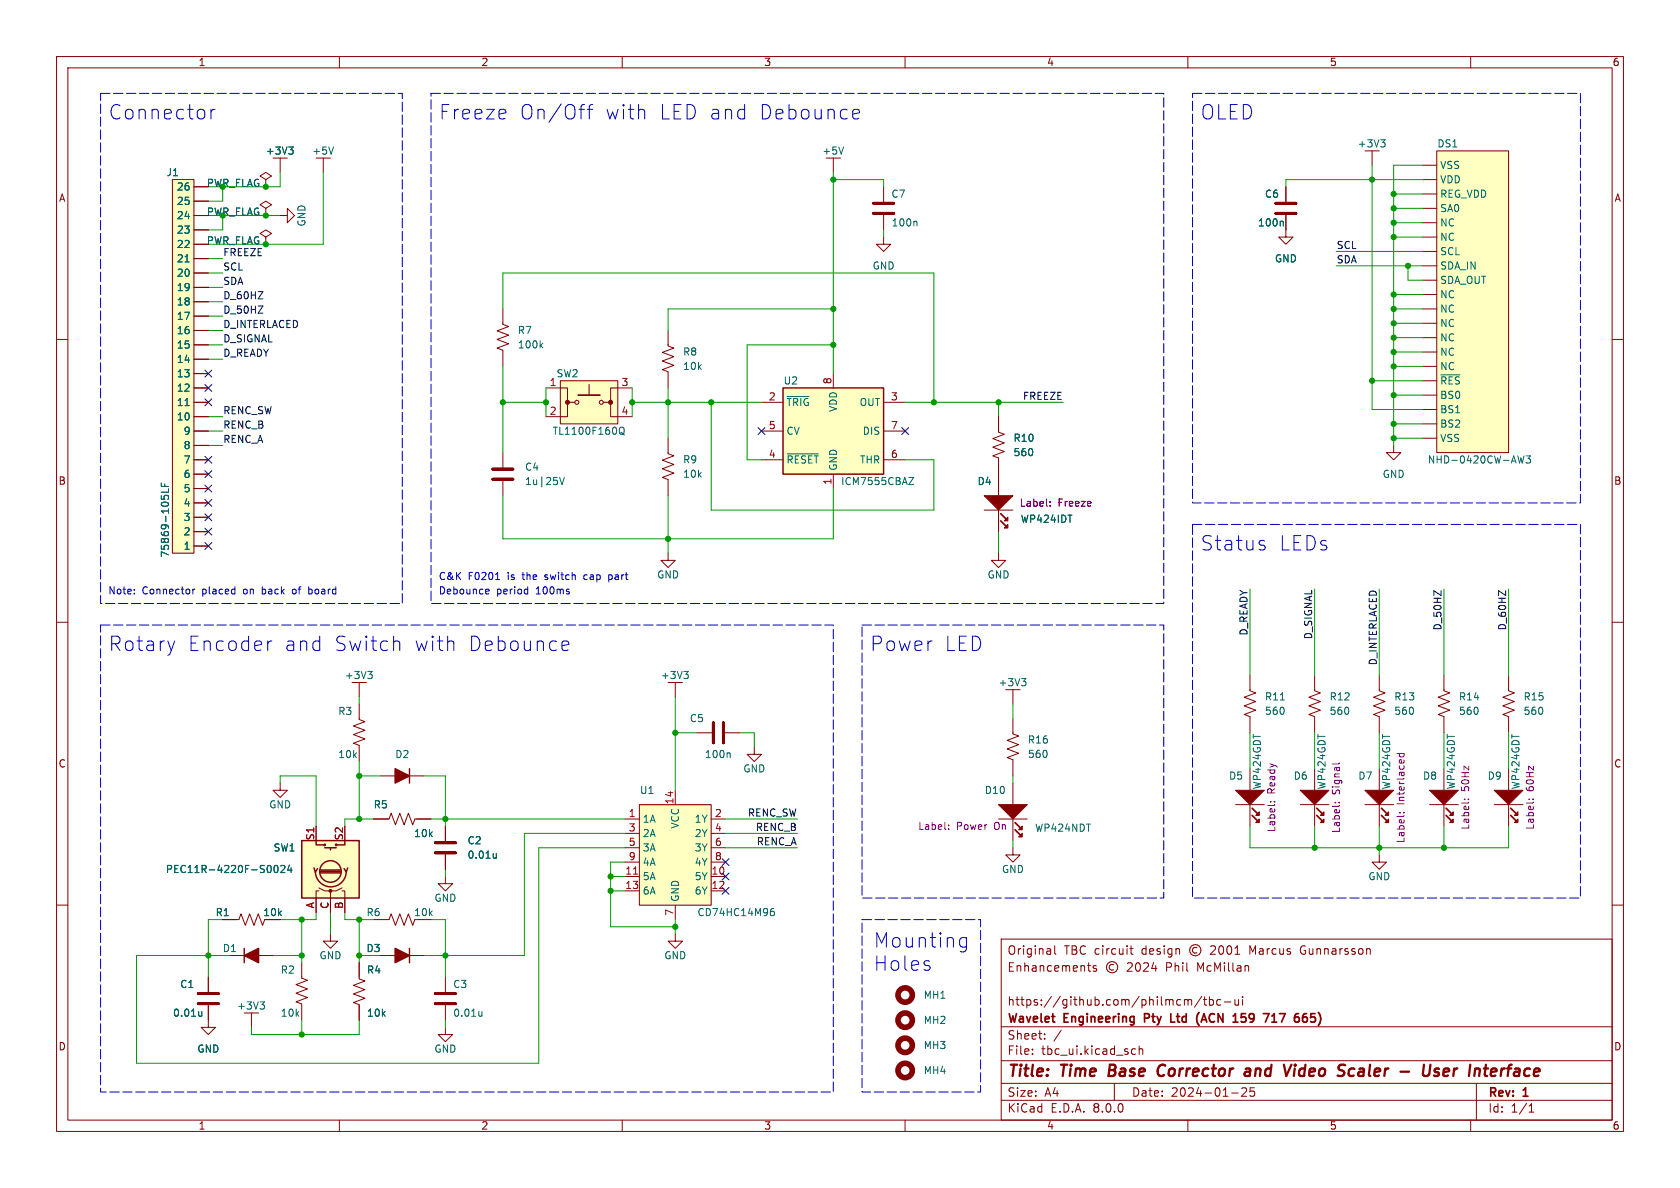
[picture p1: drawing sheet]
<svg xmlns="http://www.w3.org/2000/svg" width="297mm" height="210mm" viewBox="0 0 297 210" stroke-linecap="round" stroke-linejoin="round" font-family="sans-serif">
<g fill="none" stroke="#840000" stroke-width=".18">
<path d="M10 10h277v190h-277zM12 12h273v186h-273zM60 10v2M110 10v2M160 10v2M210 10v2M260 10v2M10 60h2M285 60h2M10 110h2M285 110h2M179.1 127v2.7l1 .4-2 .8 2 .7-2 .8 2 .8-2 .7 1 .4v.3"/>
<path d="M179.1 121.9v2.6M179.1 134.6v2.6M179.1 138.4v3.8M221 135.9v3.8M10 160h2M176.5 144.8h5.1M179.1 149.9v1.2h1.2l-1.2 1.3-1.3-1.3h1.3M179.1 144.8v3.8M218.4 142.2h5.1M221 142.2v3.9M285 160h2M177 166h108v32h-108z"/>
<path d="M186.5 167.2v1.3l.2 .2M192.2 170.7h.6M192.5 171.6l.3 .1M193.8 170.8l-.3-.1-.3 .2 .1 .2 .5 .2v.3h-.6M196.9 170.6a.52 .52 0 0 0-.8 .4 .52 .52 0 0 0 .8 .4M199.3 170.3l.6-.1 .2 .1 .1 .3-1 1.1h1M199.7 167.7h.6M200 167.2v1.3l.3 .2M201 170.3l.1-.1a.81 .81 0 0 1 .6 .6 .81 .81 0 0 1-.3 .8l-.2 .1a.81 .81 0 0 1-.5-.6 .81 .81 0 0 1 .3-.8zM202.2 170.3l.5-.1 .3 .1v.3l-.9 1.1h.9M204 170.1l-.4 1.1h.9M204.3 170.7v1"/>
<path d="M209.4 176.7v1M209.4 176.8l.4-.1 .2 .2M210 176.9l.2-.2 .4 .1 .1 .9M210 176.9v.8M211.6 167.6a.52 .52 0 0 0-.8 .4 .52 .52 0 0 0 .8 .4M212.5 176.1l-1.3 2M212.7 176.7h.6M213 176.2v1.3l.3 .2M213.8 176.8l.4-.1 .3 .3v.4l-.1 .2h-.6M213.8 176.2v1.5M214 167.3l.6-.1 .2 .1 .1 .3-.9 1.1h.9M215.6 167.3l.2-.1a.81 .81 0 0 1 .6 .6 .81 .81 0 0 1-.3 .8l-.1 .1a.81 .81 0 0 1-.4-1.4z"/>
<path d="M215.8 176.8l-.4-.1-.3 .3v.4l.1 .2h.6M216.5 177.1h1.1M217 167.3l.2-.1a.81 .81 0 0 1 .6 .6 .81 .81 0 0 1-.3 .8l-.1 .1a.81 .81 0 0 1-.4-1.4zM218.3 176.7l.1 .9 .3 .1 .3-.1M218.3 168.7h.9M218.3 167.6l.4-.4v1.5M219 176.7v1M219.7 176.2v.1M219.7 176.7v1M230 167.4l-.1 .4 .1 .7M60 198v2M110 198v2"/>
<path d="M160 198v2M177 194.5h108M177 191.5h108M177 187.5h108M177 181.5h108M182.5 186.3v.1M182.5 185.5v.1M184.7 183.6v.1M184.7 182.8v.1M187.6 182.1l-1.3 2M197 191.5v3M200.1 186.3l.2 .1 .4-.1"/>
<path d="M200.7 185.5l-.4-.1-.2 .1M201.4 185.5l.2-.1 .4 .1v.9M201.4 184.9v1.5M210 198v2M217.7 193.2h1.2M219.5 192.4l.6-.1 .2 .1 .1 .3-.9 1.1h.9M221.7 192.3h-.7v.7l.2-.1h.5l.1 .3-.1 .5-.2 .1-.5-.1M260 198v2M261 191.5v6.5M270.3 196.6h.9M270.3 195.5l.4-.4v1.5"/>
<circle cx="196.6" cy="171" r="1"/>
<circle cx="211.3" cy="168" r="1"/>
</g>
<g fill="none" stroke="#840000" stroke-width=".4">
<path d="M196.2 188.2l-.2 2h.7M205.6 188.2a1.13 1.13 0 0 0-.9 .7 1.13 1.13 0 0 0 .2 1.2l.3 .1 .5-.1M220.1 190.1l.2 .1 .6-.1M220.2 189l.2-.1 .6 .1-.1 1.2M221 189.4l-.9 .1M228.9 188.9l-.2 1.3M229 188.2v.2M229 188.2l-.1 .1 .1 .1M229 188.2l.1 .1-.1 .1M229.8 189.1l-.2 .7 .4 .4M238.9 188.9l.6 .1M239.3 190.1l-.6 .1"/>
<path d="M251.7 188.2l-.1 1.8M252.9 188.2l-.2 1.6M253.7 189l.2-.1 .5 .1M254.3 189.6l.1 .3M255.2 189.5l1-.1-.1-.4-.2-.1-.5 .1-.3 .9 .3 .3 .6-.1M265.5 188.9l-.2 1.3"/>
</g>
<g fill="none" stroke="#840000" stroke-width=".3">
<path d="M179.5 145.4l1 1M179.5 146.7l1 1M221.4 142.9l1 1M221.4 144.1l1 1.1M202.3 180h.6M202.9 179.2h-.6v1.5M207 179.2v1.5h.7M212 179h-.1M212.8 179.2l-.5 1.5M220.2 179.2h-.7l-.1 .7 .6-.1M224.8 179.6l.5-.4v1.5M230.6 179.8h.4l.1 .2v.5l-.5 .2"/>
<path d="M231 179.2l-.4 .1M232.5 179.2h-.7l-.1 .7 .2-.1M212.5 180.3h.7M219.4 180.5l.6 .2M224.8 180.7h.9M231.7 180.5l.2 .2"/>
</g>
<circle cx="160" cy="184.8" r="1.27" fill="none" stroke="#840000" stroke-width=".99"/>
<g fill="#840000" stroke="#840000" stroke-width=".18">
<path d="M218.4 139.7h5.1l-2.5 2.5z"/>
<path d="M222.6 143.5v.6h-.6z"/>
<path d="M222.6 144.8v.6h-.6z"/>
<path d="M176.5 142.2h5.1l-2.5 2.6z"/>
<path d="M180.7 146.1v.6h-.6z"/>
<path d="M180.7 147.3v.7h-.6z"/>
</g>
<path d="M167.7 146.5v.1M167.7 145.8v.2M224.6 141.7h.1M225.2 141.7h.2" fill="none" stroke="#840084" stroke-width=".18"/>
<path d="M180.6 120h.8l-.5 .4M181.1 120.4l.3 .3v.3l-.3 .2" fill="none" stroke="#006464" stroke-width=".18"/>
<path d="M113 142.2h12.7v17.8h-12.7z" fill="#ffffc2"/>
<g fill="none" stroke="#840000" stroke-width=".18">
<path d="M227.3 37.8v4.1h1.3l-1.3 1.3-1.2-1.3h1.2M227.3 33v2.8M242.6 26.7v2.5M119.4 139.7v2.5M110.5 144.8h2.5M110.5 154.9h2.5M110.5 157.5h2.5M110.5 147.3h2.5M110.5 149.9h2.5M110.5 152.4h2.5M113 142.2h12.7v17.8h-12.7zM125.7 144.8h2.6"/>
<path d="M125.7 154.9h2.6M125.7 157.5h2.6M125.7 147.3h2.6M125.7 149.9h2.6M125.7 152.4h2.6M119.4 160v2.6"/>
</g>
<path d="M112 154.5h.7" fill="none" stroke="#a90000" stroke-width=".18"/>
<path d="M226.7 39.1l.2 .2v.6M244.1 24.7h.8l-.5 .5M244.6 25.2l.3 .2v.3l-.3 .3M136.2 161.3l.2-.2h.4l.1 .2v.3l-.2 .3-.4-.1-.1-.2M136.8 160.6l-.4 .1-.2 .4" fill="none" stroke="#006464" stroke-width=".18"/>
<path d="M225.6 37.7h3.5zM225.6 35.9h3.5z" fill="none" stroke="#840000" stroke-width=".51"/>
<path d="M254 26.7h12.7v53.3h-12.7z" fill="#ffffc2"/>
<g fill="none" stroke="#840000" stroke-width=".18">
<path d="M251.5 29.2h2.5M251.5 31.8h2.5M251.5 34.3h2.5M251.5 36.8h2.5M251.5 39.4h2.5M254 26.7h12.7v53.3h-12.7zM251.5 52.1h2.5M251.5 54.6h2.5M251.5 57.2h2.5M251.5 59.7h2.5M251.5 41.9h2.5M251.5 44.5h2.5"/>
<path d="M251.5 47h2.5M251.5 49.5h2.5M176.5 73.7v2.7l1 .4-2 .7 2 .8-2 .8 2 .7-2 .8 1 .4v.2M246.4 78.7v1.3h1.2l-1.2 1.3-1.3-1.3h1.3M251.5 62.2h2.5M251.5 64.8h2.5M251.5 67.3h2.5M251.5 69.9h2.5M251.5 72.4h2.5M251.5 74.9h2.5M251.5 77.5h2.5M174 90.2h5.1"/>
<path d="M176.5 81.3v6.3M176.5 90.2v3.8M232.4 119.4v2.7l1 .4-2 .8 2 .7-2 .8 2 .7-2 .8 1 .4v.2M133.3 132.1v1.3h1.3l-1.3 1.2-1.2-1.2h1.2M232.4 127v2.5M78.7 154.9v1.3h1.3l-1.3 1.3-1.2-1.3h1.2M78.7 146.1v2.7M78.7 150.9v2.8M58.4 165.1v1.3h1.3l-1.3 1.2-1.3-1.2h1.3M63.5 172.8v.2l1 .4-2 .8 2 .7-2 .8 2 .8-2 .7 1 .4v2.7M63.5 170.2v2.5M67.3 168.9h7.6"/>
<path d="M78.7 172.7v2.8M78.7 177.5v2.8M78.7 181.6v1.3h1.3l-1.3 1.3-1.2-1.3h1.2"/>
</g>
<path d="M254.7 66.3h3.4M268.3 80.6l.3 1.3 .3-.9 .2 .9 .3-1.3M269.8 80.6h.8l-.5 .5 .4 .1v.5l-.2 .2-.5-.2M87.7 150.9v.8M87.7 151.6l-.3 .1M85.2 178.8v.8M85.2 179.5l-.4 .1" fill="none" stroke="#006464" stroke-width=".18"/>
<g fill="none" stroke="#840000" stroke-width=".99">
<circle cx="160" cy="175.9" r="1.27"/>
<circle cx="160" cy="189.2" r="1.27"/>
<circle cx="160" cy="180.3" r="1.27"/>
</g>
<path d="M77 150.7h3.5zM77 149h3.5zM77 177.4h3.5zM77 175.6h3.5z" fill="none" stroke="#840000" stroke-width=".51"/>
<path d="M72.4 167.6v2.6" fill="none" stroke="#840000" stroke-width=".25"/>
<path d="M69.8 167.6l2.6 1.3-2.6 1.3z" fill="#840000" stroke="#840000" stroke-width=".25"/>
<path d="M176.9 90.8l1 1M176.9 92.1l1 1" fill="none" stroke="#840000" stroke-width=".3"/>
<g fill="#840000" stroke="#840000" stroke-width=".18">
<path d="M174 87.6h5.1l-2.6 2.6z"/>
<path d="M178.2 91.4v.7h-.7z"/>
<path d="M178.2 92.7v.6h-.7z"/>
</g>
<path d="M185.7 89.4v.1M185.7 88.7v.1" fill="none" stroke="#840084" stroke-width=".18"/>
<path d="M99.1 67.3h10.1v7.6h-10.1z" fill="#ffffc2"/>
<g fill="none" stroke="#840000" stroke-width=".18">
<path d="M147.3 27.9v2.6M88.9 54.6v2.7l1 .4-2 .8 2 .7-2 .8 2 .8-2 .7 1 .4v.3M118.1 58.4v2.8l1 .3-2 .8 2 .8-2 .7 2 .8-2 .7 1 .4v.3M88.9 62.2v2.6M96.5 68.6h3.8v5.1h-3.8M99.1 67.3h10.1v7.6h-10.1zM100.3 71.1h1.3M104.1 67.9v2M106.7 71.1h1.2M111.8 68.6h-3.9v5.1h3.9M118.1 66v2.6M88.9 80v2.8"/>
<path d="M88.9 84.8v2.8"/>
<circle cx="102" cy="71.1" r=".36"/>
<circle cx="106.3" cy="71.1" r=".36"/>
</g>
<g fill="#840000" stroke="#840000" stroke-width=".18">
<circle cx="100.3" cy="71.1" r=".36"/>
<circle cx="107.9" cy="71.1" r=".36"/>
</g>
<path d="M102.2 69.9h3.8" fill="none" stroke="#840000" stroke-width=".3"/>
<path d="M149.1 26l-.4 1.2M95.6 61l.4 .5M96 60.7l-.5 .4M109.6 76.6l.2 .2 .4-.1M109.6 75.7l.2-.2a.43 .43 0 0 1 .5 .4v.5l-.1 .3M109.7 76.5l.5 .2M110.2 76.7l.2 .2M98.9 84.4l.5 1.3 .4-1.3" fill="none" stroke="#006464" stroke-width=".18"/>
<path d="M87.1 84.7h3.6zM87.1 82.9h3.6z" fill="none" stroke="#840000" stroke-width=".51"/>
<path d="M138.4 68.6h17.8v15.2h-17.8z" fill="#ffffc2"/>
<path d="M138.4 68.6h17.8v15.2h-17.8z" fill="none" stroke="#840000" stroke-width=".25"/>
<g fill="none" stroke="#840000" stroke-width=".18">
<path d="M49.5 27.9v2.6M156.2 33v2.8M156.2 37.8v2.8M156.2 41.9v1.3h1.3l-1.3 1.3-1.3-1.3h1.3M118.1 77.5v2.7l1 .4-2 .7 2 .8-2 .8 2 .7-2 .8 1 .4v.2M134.6 71.1h3.8M134.6 76.2h3.8M147.3 66v2.6M156.2 71.1h3.8M156.2 76.2h3.8M118.1 97.8v1.3h-1.3l1.3 1.2 1.3-1.2h-1.3M118.1 85.1v2.5"/>
<path d="M134.6 81.3h3.8M147.3 83.8v2.6M156.2 81.3h3.8M176.5 97.8v1.3h-1.2l1.2 1.2 1.3-1.2h-1.3M221 119.4v2.7l1 .4-2 .8 2 .7-2 .8 2 .7-2 .8 1 .4v.2M243.8 119.4v2.7l1.1 .4-2.1 .8 2.1 .7-2.1 .8 2.1 .7-2.1 .8 1 .4v.2M255.3 119.4v2.7l1 .4-2 .8 2 .7-2 .8 2 .7-2 .8 1 .4v.2M266.7 119.4v2.7l1 .4-2 .8 2 .7-2 .8 2 .7-2 .8 1 .4v.2M49.5 138.4v1.3h1.3l-1.3 1.3-1.2-1.3h1.2M123.2 129.5h2.8M128 129.5h2.8M221 127v2.5"/>
<path d="M232.4 135.9v3.8M243.8 127v2.5M243.8 135.9v3.8M255.3 127v2.5M255.3 135.9v3.8M266.7 127v2.5M266.7 135.9v3.8M229.9 142.2h5M232.4 142.2v3.9M241.3 142.2h5.1M243.8 151.1v1.3h1.3l-1.3 1.3-1.2-1.3h1.2M243.8 142.2v3.9"/>
<path d="M252.7 142.2h5.1M255.3 142.2v3.9M264.2 142.2h5M266.7 142.2v3.9M66 162.6h2.8l.4-1.1 .7 2.1 .8-2.1 .7 2.1 .8-2.1 .8 2.1 .3-1M119.4 165.1v1.3h1.2l-1.2 1.2-1.3-1.2h1.3"/>
</g>
<path d="M51 26h.8l-.4 .5M51.6 26.5l.2 .2v.3l-.2 .2M161.9 39.1l.2 .2v.6M139.2 70.1h3.8M139.2 80.2h5.5M160.7 84.4h.8l-.8 1.3h.8M128.9 133.1l.2 .2v.6M226.4 123.7h.7" fill="none" stroke="#006464" stroke-width=".18"/>
<path d="M154.4 37.7h3.6zM154.4 35.9h3.6zM126.1 127.8v3.5zM127.9 127.8v3.5z" fill="none" stroke="#840000" stroke-width=".51"/>
<path d="M232.8 142.9l1 1M232.8 144.1l1 1.1M244.2 142.9l1 1M244.2 144.1l1 1.1M255.7 142.9l1 1M255.7 144.1l1 1.1M267.1 142.9l1 1M267.1 144.1l1 1.1" fill="none" stroke="#840000" stroke-width=".3"/>
<g fill="#840000" stroke="#840000" stroke-width=".18">
<path d="M252.7 139.7h5.1l-2.5 2.5z"/>
<path d="M256.9 143.5v.6h-.6z"/>
<path d="M256.9 144.8v.6h-.6z"/>
<path d="M241.3 139.7h5.1l-2.6 2.5z"/>
<path d="M245.5 143.5v.6h-.6z"/>
<path d="M245.5 144.8v.6h-.6z"/>
<path d="M264.2 139.7h5l-2.5 2.5z"/>
<path d="M268.4 143.5v.6h-.7z"/>
<path d="M268.4 144.8v.6h-.7z"/>
<path d="M229.9 139.7h5l-2.5 2.5z"/>
<path d="M234.1 143.5v.6h-.7z"/>
<path d="M234.1 144.8v.6h-.7z"/>
</g>
<path d="M236.8 134.9l-.2 .1h-1.1M247 133.2h1.2M247.4 133.2v.4l.2 .2 .6-.1v-.5M236 141.9h.1M236.7 141.9h.1M247.4 143.7h.2M248.1 143.7h.1M258.9 141.3h.1M259.5 141.3h.2M270.3 141.3h.1M271 141.3h.1" fill="none" stroke="#840084" stroke-width=".18"/>
<path d="M53.3 148.6h10.2v10.2h-10.2z" fill="#ffffc2"/>
<g fill="none" stroke="#840000" stroke-width=".25">
<path d="M72.4 135.9v2.5M53.3 148.6h10.2v10.2h-10.2zM55.5 153.4l.3 .8 .3-.7M55.8 154.1a2.73 2.73 0 0 0 2.7 2.7 2.73 2.73 0 0 0 2.7-2.7M55.9 148.6v.8h1.5M56.6 154.3h3.6M56.6 154.1h3.6M56.6 153.8h3.6M57.4 149.9h2M58.4 149.9v.3M61 148.6v.8h-1.6M61.5 153.4l-.3 .8-.4-.7"/>
<circle cx="57.4" cy="149.4" r=".13"/>
<circle cx="58.4" cy="154.1" r="1.9"/>
<circle cx="59.4" cy="149.4" r=".13"/>
</g>
<circle cx="58.4" cy="157.5" r=".25" fill="#840000" stroke="#840000" stroke-width=".18"/>
<g fill="none" stroke="#840000" stroke-width=".18">
<path d="M47 36.8l1-.6-1-.6-1 .6 1 .6v1.3M47 38.1h.1M47 41.9l1-.6-1-.7-1 .7 1 .6v1.3M47 43.2h.1M63.5 124.5v2.7l1 .4-2 .7 2 .8-2 .8 2 .7-2 .8 1 .4v.2M63.5 120.7v2.5M63.5 132.1v2.5M67.3 137.2h7.6M119.4 120.7v2.5M55.9 146.1v2.5M56.4 157.5h-.5v3.8M56.4 157l1 .5h1v.5"/>
<path d="M60.5 157.5h.5v3.8M60.5 157l-1.1 .5h-1v3.8M36.8 172.7v2.8M36.8 177.5v2.8M39.4 162.6h2.5M42 162.6h.2l.4-1.1 .8 2.1 .7-2.1 .8 2.1 .8-2.1 .7 2.1 .4-1"/>
</g>
<path d="M65 118.7h.8l-.4 .5M65.6 119.2l.2 .2v.3l-.2 .3M120.9 118.7h.8l-.4 .5M121.4 119.2l.3 .2v.3l-.3 .3M48.6 153.1l.1-.1a.68 .68 0 0 1 .5 .6 .68 .68 0 0 1-.5 .6l-.1-.1-.2-.3zM49.6 153.1l.5-.1 .3 .3-.8 .9h.8M51.2 152.9l-.3 .9h.7M51.5 153.4v.8M35.7 178.8v.8M35.7 179.5l-.4 .1" fill="none" stroke="#006464" stroke-width=".18"/>
<path d="M69.8 135.9l2.6 1.3-2.6 1.2z" fill="#840000" stroke="#840000" stroke-width=".25"/>
<path d="M35.1 177.4h3.5zM35.1 175.6h3.5z" fill="none" stroke="#840000" stroke-width=".51"/>
<path d="M30.5 31.8h3.8v66h-3.8z" fill="#ffffc2"/>
<g fill="none" stroke="#840000" stroke-width=".18">
<path d="M30.5 31.8h3.8v66h-3.8zM34.3 38.1h2.5M34.3 35.6h2.5M34.3 33h2.5M47 31.8l1-.7-1-.6-1 .6 1 .7v1.2M47 33h.1M47 38.1h.1M49.5 38.1h1.3v1.3l1.3-1.3-1.3-1.3v1.3M57.1 27.9v2.6M227.3 33v2.8M227.3 37.8v2.8M34.3 58.4h2.5"/>
<path d="M34.3 55.9h2.5M34.3 53.3h2.5M34.3 50.8h2.5M34.3 48.3h2.5M34.3 45.7h2.5M34.3 43.2h2.5M34.3 40.6h2.5M47 43.2h.1M34.3 73.7h2.5M34.3 71.1h2.5M34.3 68.6h2.5M34.3 66h2.5"/>
<path d="M34.3 63.5h2.5M34.3 61h2.5M34.3 78.7h2.5M34.3 76.2h2.5M176.5 73.7v2.5M34.3 96.5h2.5M34.3 94h2.5M34.3 91.4h2.5M34.3 88.9h2.5M34.3 86.4h2.5M34.3 83.8h2.5M34.3 81.3h2.5"/>
<path d="M176.5 81.3v6.3M176.5 90.2v3.8M55.9 146.1v2.5M55.9 158.8v2.5M58.4 158.8v2.5M61 158.8v2.5M66 144.8h2.8l.4-1 .7 2 .8-2 .7 2 .8-2 .8 2 .3-1h.3M73.7 144.8h2.5M78.7 146.1v2.7M78.7 150.9v2.8M36.8 177.5v4.1h1.3l-1.3 1.3-1.2-1.3h1.2M36.8 172.7v2.8"/>
<path d="M39.4 162.6h2.5M40.6 168.9h7.7M44.4 179.1v2.5M53.3 170.2v2.7l1.1 .4-2.1 .8 2.1 .7-2.1 .8 2.1 .7-2.1 .8 1 .4v.2M53.3 177.8v2.5M63.5 170.2v2.5M63.5 177.8v2.5M67.3 168.9h2.5M72.4 168.9h2.5"/>
</g>
<g fill="none" stroke="#006464" stroke-width=".18">
<path d="M51 26h.8l-.4 .5M51.6 26.5l.2 .2v.3l-.2 .2M59 26l-.5 1.2M226.7 39.1l.2 .2v.6M32.7 46.3h.7M32.7 71.7h.7M28.5 85.4v.6h1.3M29.1 87.6h.6M29.1 85.6v.4M29.8 86.4v.6h-1.3M48.6 153.1l.1-.1a.68 .68 0 0 1 .5 .6 .68 .68 0 0 1-.5 .6l-.1-.1-.2-.3zM49.6 153.1l.5-.1 .3 .3-.8 .9h.8"/>
<path d="M51.2 152.9l-.3 .9h.7M51.5 153.4v.8M87.7 150.9v.8M87.7 151.6l-.3 .1M35.7 178.8v.8M35.7 179.5l-.4 .1M46 177.1h.7l-.4 .5M46.5 177.6l.2 .2v.3l-.2 .3"/>
</g>
<path d="M43.2 167.6v2.6" fill="none" stroke="#840000" stroke-width=".25"/>
<path d="M43.2 168.9l2.5-1.3v2.6z" fill="#840000" stroke="#840000" stroke-width=".25"/>
<g fill="none" stroke="#0000c2" stroke-width=".18">
<path d="M37.3 19.3v1.7M38 19.3a.65 .65 0 0 0-.7 .5M102.4 19.3h.9M103.1 18.5h.2M103.8 19.3h1M104.8 18.5l-.5 .1-.1 .2v2.2M150.9 19.4l.7-.1 .2 .1 .2 .5-1.3 .3M150.9 20.9l.2 .1 .7-.1M223 96.4l.6 .1 .1 .4-.4 .3h-.5M223 95.5l.6 .1M23.7 104.9v.1M23.7 104.2v.1"/>
<path d="M30.9 113.3l-.6 1.7M34.1 104.1v.9M34.5 104.1l-.4 .3M48.1 113.3a.65 .65 0 0 0-.8 .5M51.8 104.2l-.1 .2 .1 .5M54.6 103.7v1.3M54.6 104.9l.4 .1M55 104.1l-.4 .1M69.9 113.3h.4l.4 .4v1.3M80.1 113.4l.1 .3v1.3M86 104.1l.4 .1 .1 .3-.6 .1M86.4 104.9l-.4 .1"/>
<path d="M87.6 102.5h.7M93.2 104.1l.1 .1M93.3 103.7v1.3M93.3 104.9l-.1 .1M99.5 113.4l.7-.1 .2 .1 .2 .5-1.3 .3M99.5 114.9l.2 .1 .7-.1M103.5 101.6l-.3 .3v.3l.3 .3M107.6 102.4l.4 .1M107.6 101.6v1.3M108 101.6l-.4 .1M169.9 167.3l.2 .1 .8-.1M169.9 165.9l.2-.2 .8 .2"/>
<path d="M170.9 165.7v2.1a.69 .69 0 0 1-1.1 .4"/>
</g>
<path d="M17.8 16.5h53.3v90.2h-53.3zM76.2 16.5h129.5v90.2h-129.5zM210.8 16.5h68.6v72.4h-68.6zM210.8 92.7h68.6v66.1h-68.6zM17.8 110.5h129.5v82.5h-129.5zM152.4 110.5h53.3v48.3h-53.3zM152.4 162.6h21v30.4h-21z" fill="none" stroke="#0000c2" stroke-width=".18" stroke-dasharray="1.7 .6"/>
<g fill="none" stroke="#009600" stroke-width=".18">
<path d="M49.5 30.5v2.5h-10.1v2.6h-2.6M49.5 38.1h-10.1v2.5h-2.6M57.1 30.5v12.7h-20.3M147.3 30.5v35.5M147.3 31.8h8.9v1.2M242.6 29.2v43.2h8.9M246.4 34.3h5.1M246.4 39.4h5.1M246.4 36.8h5.1M251.5 29.2h-5.1v49.5M251.5 31.8h-24.2v1.2M36.8 48.3h2.6"/>
<path d="M36.8 45.7h2.6M36.8 53.3h2.6M36.8 58.4h2.6M36.8 50.8h2.6M36.8 55.9h2.6M88.9 54.6v-6.3h76.2v22.8M147.3 54.6h-29.2v3.8M156.2 40.6v1.3M236.2 47h15.3M236.2 44.5h15.3M246.4 54.6h5.1M246.4 59.7h5.1"/>
<path d="M246.4 52.1h5.1M246.4 41.9h5.1M246.4 57.2h5.1M248.9 47v2.5h2.6M36.8 78.7h2.6M36.8 73.7h2.6M36.8 61h2.6M36.8 63.5h2.6M36.8 76.2h2.6M88.9 71.1h7.6M88.9 64.8v15.2M96.5 68.6v5.1"/>
<path d="M111.8 71.1h22.8M111.8 68.6v5.1M118.1 68.6v8.9M125.7 71.1v19.1h39.4v-8.9h-5.1M147.3 61h-15.2v20.3h2.5M160 71.1h28M176.5 71.1v2.6M242.6 67.3h8.9M246.4 77.5h5.1M246.4 69.9h5.1M246.4 62.2h5.1M246.4 64.8h5.1"/>
<path d="M246.4 74.9h5.1M118.1 87.6v10.2M147.3 86.4v8.9h-58.4v-7.7M176.5 94v3.8M221 104.1v15.3M232.4 104.1v15.3M243.8 104.1v15.3M255.3 104.1v15.3M266.7 104.1v15.3M49.5 138.4v-1.2h6.4v8.9M63.5 137.2h3.8M63.5 123.2v1.3"/>
<path d="M63.5 134.6v10.2M74.9 137.2h3.8v8.9M119.4 123.2v16.5M119.4 129.5h3.8M130.8 129.5h2.5v2.6M179.1 124.5v2.5M179.1 137.2v1.2M221 129.5v6.4M232.4 129.5v6.4M243.8 129.5v6.4M255.3 129.5v6.4M266.7 129.5v6.4"/>
<path d="M66 144.8h-5v1.3M76.2 144.8h34.3M78.7 153.7v1.2M107.9 154.9h2.6M107.9 157.5h2.6M110.5 152.4h-2.6v11.4h11.5M110.5 149.9h-15.3v38.1h-71.1v-19.1h16.5M110.5 147.3h-17.8v21.6h-17.8M128.3 147.3h12.7M128.3 149.9h12.7M128.3 144.8h12.7M179.1 148.6v1.3"/>
<path d="M221 146.1v3.8h45.7v-3.8M232.4 146.1v3.8M243.8 146.1v5M255.3 146.1v3.8M39.4 162.6h-2.6v10.1M48.3 168.9h5M53.3 162.6v7.6M55.9 161.3v1.3h-6.4M58.4 161.3v3.8M61 161.3v1.3h5M63.5 168.9h3.8M63.5 162.6v7.6"/>
<path d="M76.2 162.6h2.5v10.1M119.4 162.6v2.5M53.3 180.3v2.6M63.5 180.3v2.6h-19.1v-1.3M78.7 180.3v1.3"/>
</g>
<g fill="none" stroke="#000084" stroke-width=".18">
<path d="M36.2 65.4l1.2 1.2M36.2 70.5l1.2 1.2M36.2 68l1.2 1.2M37.4 65.4l-1.2 1.2M37.4 70.5l-1.2 1.2M37.4 68l-1.2 1.2M134 75.6l1.2 1.2M135.2 75.6l-1.2 1.2M159.4 75.6l1.2 1.2M160.6 75.6l-1.2 1.2M36.2 80.7l1.2 1.2M36.2 85.8l1.2 1.2"/>
<path d="M36.2 95.9l1.2 1.2M36.2 90.8l1.2 1.2M36.2 88.3l1.2 1.2M36.2 93.4l1.2 1.2M36.2 83.2l1.2 1.2M37.4 80.7l-1.2 1.2M37.4 85.8l-1.2 1.2M37.4 95.9l-1.2 1.2M37.4 90.8l-1.2 1.2M37.4 88.3l-1.2 1.2M37.4 93.4l-1.2 1.2M37.4 83.2l-1.2 1.2"/>
<path d="M127.7 156.9l1.2 1.2M127.7 151.8l1.2 1.2M127.7 154.3l1.2 1.2M128.9 156.9l-1.2 1.2M128.9 151.8l-1.2 1.2M128.9 154.3l-1.2 1.2"/>
</g>
<path d="M185.7 89.4v.1M185.7 88.7v.1" fill="none" stroke="#840084" stroke-width=".18"/>
<g fill="#009600" stroke="#009600" stroke-width=".18">
<circle cx="246.4" cy="57.2" r=".46"/>
<circle cx="246.4" cy="52.1" r=".46"/>
<circle cx="246.4" cy="59.7" r=".46"/>
<circle cx="246.4" cy="54.6" r=".46"/>
<circle cx="246.4" cy="74.9" r=".46"/>
<circle cx="246.4" cy="77.5" r=".46"/>
<circle cx="242.6" cy="67.3" r=".46"/>
<circle cx="246.4" cy="69.9" r=".46"/>
<circle cx="246.4" cy="64.8" r=".46"/>
<circle cx="246.4" cy="62.2" r=".46"/>
<circle cx="176.5" cy="71.1" r=".46"/>
<circle cx="165.1" cy="71.1" r=".46"/>
<circle cx="147.3" cy="54.6" r=".46"/>
<circle cx="147.3" cy="61" r=".46"/>
<circle cx="242.6" cy="31.8" r=".46"/>
<circle cx="147.3" cy="31.8" r=".46"/>
<circle cx="111.8" cy="71.1" r=".46"/>
<circle cx="118.1" cy="71.1" r=".46"/>
<circle cx="118.1" cy="95.3" r=".46"/>
<circle cx="88.9" cy="71.1" r=".46"/>
<circle cx="96.5" cy="71.1" r=".46"/>
<circle cx="125.7" cy="71.1" r=".46"/>
<circle cx="246.4" cy="39.4" r=".46"/>
<circle cx="246.4" cy="41.9" r=".46"/>
<circle cx="248.9" cy="47" r=".46"/>
<circle cx="246.4" cy="36.8" r=".46"/>
<circle cx="246.4" cy="34.3" r=".46"/>
<circle cx="243.8" cy="149.9" r=".46"/>
<circle cx="255.3" cy="149.9" r=".46"/>
<circle cx="232.4" cy="149.9" r=".46"/>
<circle cx="47" cy="38.1" r=".46"/>
<circle cx="47" cy="43.2" r=".46"/>
<circle cx="47" cy="33" r=".46"/>
<circle cx="119.4" cy="129.5" r=".46"/>
<circle cx="119.4" cy="163.8" r=".46"/>
<circle cx="78.7" cy="168.9" r=".46"/>
<circle cx="107.9" cy="154.9" r=".46"/>
<circle cx="107.9" cy="157.5" r=".46"/>
<circle cx="78.7" cy="144.8" r=".46"/>
<circle cx="63.5" cy="168.9" r=".46"/>
<circle cx="63.5" cy="162.6" r=".46"/>
<circle cx="63.5" cy="137.2" r=".46"/>
<circle cx="63.5" cy="144.8" r=".46"/>
<circle cx="53.3" cy="162.6" r=".46"/>
<circle cx="53.3" cy="182.9" r=".46"/>
<circle cx="53.3" cy="168.9" r=".46"/>
<circle cx="36.8" cy="168.9" r=".46"/>
</g>
<g font-size="3.5" fill="#0000c2">
<text x="19" y="21.3">Connector</text>
<text x="77.5" y="21.3">Freeze</text>
<text x="91.7" y="21.3">On/Off</text>
<text x="106.8" y="21.3">with</text>
<text x="116.3" y="21.3">LED and</text>
<text x="133.8" y="21.3">Debounce</text>
<text x="212.1" y="21.3">OLED</text>
<text x="212.1" y="97.5">Status</text>
<text x="225.9" y="97.5">LEDs</text>
<text x="19" y="115.3">Rotary</text>
<text x="33" y="115.3">Encoder</text>
<text x="50" y="115.3">and</text>
<text x="58.8" y="115.3">Switch</text>
<text x="72.9" y="115.3">with</text>
<text x="82.4" y="115.3">Debounce</text>
<text x="153.7" y="115.3">Power</text>
<text x="166.8" y="115.3">LED</text>
<text x="154.3" y="167.7">Mounting</text>
<text x="154.3" y="171.8">Holes</text>
</g>
<g font-size="2.8" fill="#840000">
<text x="178" y="190.9">Title:</text>
<text x="187.7" y="190.9">Time</text>
<text x="196.8" y="190.9">Base</text>
<text x="206.3" y="190.9">Corrector</text>
<text x="222.5" y="190.9">and</text>
<text x="230.3" y="190.9">Video</text>
<text x="240.6" y="190.9">Scaler</text>
<text x="252.4" y="190.9">-</text>
<text x="257.2" y="190.9">User</text>
<text x="266.2" y="190.9">Interface</text>
</g>
<g font-size="2.1" fill="#840000">
<text x="178" y="172">Enhancements</text>
<text x="178" y="169">Original</text>
<text x="188.1" y="169">TBC circuit</text>
<text x="202" y="169">design</text>
<text x="206.3" y="172">Phil</text>
<text x="211.9" y="172">McMillan</text>
<text x="221.4" y="169">Marcus</text>
<text x="230.6" y="169">Gunnarsson</text>
<text x="178" y="178">https://github.com/philmcm/tbc-ui</text>
<text x="178" y="184">Sheet:</text>
<text x="178" y="181.2">Wavelet</text>
<text x="188.2" y="181.2">Engineering</text>
<text x="203" y="181.2">Pty</text>
<text x="208.2" y="181.2">Ltd</text>
<text x="213.4" y="181.2">(ACN</text>
<text x="220.5" y="181.2">159</text>
<text x="226.5" y="181.2">717</text>
<text x="232.6" y="181.2">665)</text>
<text x="178" y="186.7">File:</text>
<text x="184.1" y="186.7">tbc_ui.kicad_sch</text>
<text x="178" y="196.9">KiCad</text>
<text x="178" y="194.1">Size:</text>
<text x="184.7" y="194.1">A4</text>
<text x="185.7" y="196.9">E.D.A.</text>
<text x="193.3" y="196.9">8.0.0</text>
<text x="200" y="194.1">Date:</text>
<text x="207" y="194.1">2024-01-25</text>
<text x="263" y="194.3">Rev:</text>
<text x="263" y="196.9">Id:</text>
<text x="267.1" y="196.9">1/1</text>
<text x="269.4" y="194.3">1</text>
</g>
<g font-size="1.8" fill="#840000">
<text x="35" y="11.9">1</text>
<text x="85" y="11.9">2</text>
<text x="135" y="11.9">3</text>
<text x="185" y="11.9">4</text>
<text x="235" y="11.9">5</text>
<text x="285" y="11.9">6</text>
<text x="10.3" y="35.9">A</text>
<text x="285.3" y="35.9">A</text>
<text x="10.3" y="85.9">B</text>
<text x="285.3" y="85.9">B</text>
<text x="10.3" y="135.9">C</text>
<text x="285.3" y="135.9">C</text>
<text x="46.4" y="162.2">10k</text>
<text x="10.3" y="185.9">D</text>
<text x="285.3" y="185.9">D</text>
<text x="35" y="199.9">1</text>
<text x="85" y="199.9">2</text>
<text x="135" y="199.9">3</text>
<text x="185" y="199.9">4</text>
<text x="235" y="199.9">5</text>
<text x="285" y="199.9">6</text>
</g>
<g font-size="1.8" fill="#006464">
<text x="46.9" y="27.5">+3V3</text>
<text x="55.1" y="27.5">+5V</text>
<text x="145.3" y="27.5">+5V</text>
<text x="239.9" y="26.3">+3V3</text>
<text x="254" y="26.3">DS1</text>
<text x="29.4" y="31.3">J1</text>
<text x="31.2" y="33.9">26</text>
<text x="157.5" y="35.2">C7</text>
<text x="223.5" y="35.2">C6</text>
<text x="254.5" y="30.1">VSS</text>
<text x="254.5" y="32.6">VDD</text>
<text x="254.5" y="35.2">REG_VDD</text>
<text x="31.2" y="41.5">23</text>
<text x="31.2" y="39">24</text>
<text x="31.2" y="36.4">25</text>
<text x="54.2" y="40.1" transform="rotate(-90 54.2 40.1)">GND</text>
<text x="157.5" y="40.2">100n</text>
<text x="222.3" y="40.2">100n</text>
<text x="254.5" y="37.7">SA0</text>
<text x="254.5" y="40.2">NC</text>
<text x="31.2" y="46.6">21</text>
<text x="31.2" y="44">22</text>
<text x="36.5" y="43.4">PWR_FLAG</text>
<text x="154.2" y="47.9">GND</text>
<text x="225.3" y="46.6">GND</text>
<text x="254.5" y="42.8">NC</text>
<text x="254.5" y="45.3">SCL</text>
<text x="254.5" y="47.9">SDA_IN</text>
<text x="31.2" y="51.7">19</text>
<text x="31.2" y="49.1">20</text>
<text x="254.5" y="52.9">NC</text>
<text x="254.5" y="50.4">SDA_OUT</text>
<text x="31.2" y="59.3">16</text>
<text x="31.2" y="56.7">17</text>
<text x="31.2" y="54.2">18</text>
<text x="91.4" y="59.3">R7</text>
<text x="254.5" y="55.5">NC</text>
<text x="254.5" y="58">NC</text>
<text x="31.2" y="64.4">14</text>
<text x="31.2" y="61.8">15</text>
<text x="91.4" y="61.8">100k</text>
<text x="120.7" y="63.1">R8</text>
<text x="120.7" y="65.6">10k</text>
<text x="254.5" y="60.6">NC</text>
<text x="254.5" y="63.1">NC</text>
<text x="254.5" y="65.6">NC</text>
<text x="31.2" y="72">11</text>
<text x="31.2" y="69.4">12</text>
<text x="31.2" y="66.9">13</text>
<text x="98.3" y="66.9">SW2</text>
<text x="138.4" y="68.2">U2</text>
<text x="138.9" y="72">~{TRIG}</text>
<text x="151.9" y="72">OUT</text>
<text x="254.5" y="68.2">~{RES}</text>
<text x="254.5" y="70.7">BS0</text>
<text x="31.2" y="74.5">10</text>
<text x="32.4" y="77.1">9</text>
<text x="97.6" y="77.1">TL1100F160Q</text>
<text x="138.9" y="77.1">CV</text>
<text x="148.2" y="72.9" transform="rotate(-90 148.2 72.9)">VDD</text>
<text x="152.4" y="77.1">DIS</text>
<text x="254.5" y="73.3">BS1</text>
<text x="254.5" y="75.8">BS2</text>
<text x="32.4" y="82.1">7</text>
<text x="32.4" y="79.6">8</text>
<text x="92.7" y="83.4">C4</text>
<text x="120.7" y="82.1">R9</text>
<text x="138.9" y="82.1">~{RESET}</text>
<text x="148.2" y="83.3" transform="rotate(-90 148.2 83.3)">GND</text>
<text x="151.9" y="82.1">THR</text>
<text x="179.1" y="80.8">560</text>
<text x="179.1" y="78.3">R10</text>
<text x="252.3" y="82.1">NHD-0420CW-AW3</text>
<text x="254.5" y="78.3">VSS</text>
<text x="32.4" y="89.8">4</text>
<text x="32.4" y="87.2">5</text>
<text x="32.4" y="84.7">6</text>
<text x="92.7" y="86">1u|25V</text>
<text x="120.7" y="84.7">10k</text>
<text x="148.6" y="86">ICM7555CBAZ</text>
<text x="172.7" y="86">D4</text>
<text x="244.3" y="84.7">GND</text>
<text x="32.4" y="94.8">2</text>
<text x="32.4" y="92.3">3</text>
<text x="180.3" y="92.6">WP424IDT</text>
<text x="30.1" y="98.7" transform="rotate(-90 30.1 98.7)">75869-105LF</text>
<text x="32.4" y="97.4">1</text>
<text x="116.1" y="102.5">GND</text>
<text x="174.5" y="102.5">GND</text>
<text x="60.9" y="120.2">+3V3</text>
<text x="116.7" y="120.2">+3V3</text>
<text x="176.4" y="121.5">+3V3</text>
<text x="223.5" y="124">R11</text>
<text x="235" y="124">R12</text>
<text x="246.4" y="124">R13</text>
<text x="257.8" y="124">R14</text>
<text x="269.3" y="124">R15</text>
<text x="59.7" y="126.6">R3</text>
<text x="121.8" y="127.9">C5</text>
<text x="181.6" y="131.6">R16</text>
<text x="223.5" y="126.6">560</text>
<text x="235" y="126.6">560</text>
<text x="246.4" y="126.6">560</text>
<text x="257.8" y="126.6">560</text>
<text x="269.3" y="126.6">560</text>
<text x="59.7" y="134.2">10k</text>
<text x="69.8" y="134.2">D2</text>
<text x="124.5" y="134.2">100n</text>
<text x="131.3" y="136.8">GND</text>
<text x="181.6" y="134.2">560</text>
<text x="47.5" y="143.1">GND</text>
<text x="66" y="143.1">R5</text>
<text x="113" y="140.6">U1</text>
<text x="174" y="140.6">D10</text>
<text x="217.2" y="138">D5</text>
<text x="223.1" y="139.7" transform="rotate(-90 223.1 139.7)">WP424GDT</text>
<text x="228.6" y="138">D6</text>
<text x="234.5" y="139.7" transform="rotate(-90 234.5 139.7)">WP424GDT</text>
<text x="240" y="138">D7</text>
<text x="246" y="139.7" transform="rotate(-90 246 139.7)">WP424GDT</text>
<text x="251.5" y="138">D8</text>
<text x="257.4" y="139.7" transform="rotate(-90 257.4 139.7)">WP424GDT</text>
<text x="262.9" y="138">D9</text>
<text x="268.8" y="139.7" transform="rotate(-90 268.8 139.7)">WP424GDT</text>
<text x="73.1" y="148.2">10k</text>
<text x="82.6" y="149.5">C2</text>
<text x="113.5" y="145.6">1A</text>
<text x="113.5" y="148.2">2A</text>
<text x="120.2" y="146.6" transform="rotate(-90 120.2 146.6)">VCC</text>
<text x="122.7" y="145.6">1Y</text>
<text x="122.7" y="148.2">2Y</text>
<text x="182.9" y="147.2">WP424NDT</text>
<text x="29.2" y="154.5">PEC11R-4220F-S0024</text>
<text x="48.3" y="150.7">SW1</text>
<text x="82.6" y="152">0.01u</text>
<text x="113.5" y="155.8">5A</text>
<text x="113.5" y="150.7">3A</text>
<text x="113.5" y="153.3">4A</text>
<text x="122.7" y="155.8">5Y</text>
<text x="122.7" y="150.7">3Y</text>
<text x="122.7" y="153.3">4Y</text>
<text x="177" y="154.5">GND</text>
<text x="241.8" y="155.8">GND</text>
<text x="76.7" y="159.6">GND</text>
<text x="113.5" y="158.3">6A</text>
<text x="120.2" y="159.5" transform="rotate(-90 120.2 159.5)">GND</text>
<text x="122.7" y="158.3">6Y</text>
<text x="38" y="162.2">R1</text>
<text x="64.7" y="162.2">R6</text>
<text x="73.1" y="162.2">10k</text>
<text x="123.2" y="162.2">CD74HC14M96</text>
<text x="39.3" y="168.5">D1</text>
<text x="49.5" y="172.3">R2</text>
<text x="56.4" y="169.8">GND</text>
<text x="64.7" y="168.5">D3</text>
<text x="64.8" y="172.3">R4</text>
<text x="117.3" y="169.8">GND</text>
<text x="30.5" y="179.9">0.01u</text>
<text x="31.8" y="174.9">C1</text>
<text x="41.8" y="178.7">+3V3</text>
<text x="49.5" y="179.9">10k</text>
<text x="64.8" y="179.9">10k</text>
<text x="80" y="174.9">C3</text>
<text x="80" y="179.9">0.01u</text>
<text x="163.2" y="176.8">MH1</text>
<text x="163.2" y="185.6">MH3</text>
<text x="163.2" y="181.2">MH2</text>
<text x="34.8" y="186.3">GND</text>
<text x="76.7" y="186.3">GND</text>
<text x="163.2" y="190.1">MH4</text>
</g>
<g font-size="1.8" fill="#009600">
<text x="36.5" y="33.2">PWR_FLAG</text>
<text x="36.5" y="38.3">PWR_FLAG</text>
</g>
<g font-size="1.8" fill="#0f0f0f">
<text x="39.4" y="45.4">FREEZE</text>
<text x="39.4" y="47.9">SCL</text>
<text x="236.2" y="44.1">SCL</text>
<text x="236.2" y="46.6">SDA</text>
<text x="39.4" y="50.5">SDA</text>
<text x="39.4" y="53">D_60HZ</text>
<text x="39.4" y="55.5">D_50HZ</text>
<text x="39.4" y="58.1">D_INTERLACED</text>
<text x="39.4" y="63.2">D_READY</text>
<text x="39.4" y="60.6">D_SIGNAL</text>
<text x="180.7" y="70.8">FREEZE</text>
<text x="39.4" y="73.3">RENC_SW</text>
<text x="39.4" y="75.9">RENC_B</text>
<text x="39.4" y="78.4">RENC_A</text>
<text x="220.6" y="112.4" transform="rotate(-90 220.6 112.4)">D_READY</text>
<text x="232.1" y="113.1" transform="rotate(-90 232.1 113.1)">D_SIGNAL</text>
<text x="254.9" y="111.5" transform="rotate(-90 254.9 111.5)">D_50HZ</text>
<text x="266.3" y="111.5" transform="rotate(-90 266.3 111.5)">D_60HZ</text>
<text x="243.5" y="117.7" transform="rotate(-90 243.5 117.7)">D_INTERLACED</text>
<text x="132.1" y="144.4">RENC_SW</text>
<text x="133.5" y="147">RENC_B</text>
<text x="133.7" y="149.5">RENC_A</text>
</g>
<g font-size="1.8" fill="#a90000">
<text x="97.1" y="68.3">1</text>
<text x="109.8" y="68.3">3</text>
<text x="135.8" y="70.9">2</text>
<text x="147.1" y="68" transform="rotate(-90 147.1 68)">8</text>
<text x="157.4" y="70.9">3</text>
<text x="97.1" y="73.4">2</text>
<text x="109.8" y="73.4">4</text>
<text x="135.8" y="75.9">5</text>
<text x="157.4" y="75.9">7</text>
<text x="135.8" y="81">4</text>
<text x="157.4" y="81">6</text>
<text x="147.1" y="85.8" transform="rotate(-90 147.1 85.8)">1</text>
<text x="119.1" y="142.3" transform="rotate(-90 119.1 142.3)">14</text>
<text x="55.6" y="148.6" transform="rotate(-90 55.6 148.6)">S1</text>
<text x="60.7" y="148.6" transform="rotate(-90 60.7 148.6)">S2</text>
<text x="111.1" y="144.5">1</text>
<text x="111.1" y="147.1">3</text>
<text x="111.1" y="149.6">5</text>
<text x="126.3" y="144.5">2</text>
<text x="126.3" y="147.1">4</text>
<text x="126.3" y="149.6">6</text>
<text x="110.4" y="154.7">11</text>
<text x="111.1" y="152.1">9</text>
<text x="125.7" y="154.7">10</text>
<text x="126.3" y="152.1">8</text>
<text x="55.6" y="160.7" transform="rotate(-90 55.6 160.7)">A</text>
<text x="58.2" y="160.8" transform="rotate(-90 58.2 160.8)">C</text>
<text x="60.7" y="160.8" transform="rotate(-90 60.7 160.8)">B</text>
<text x="110.4" y="157.2">13</text>
<text x="119.1" y="162" transform="rotate(-90 119.1 162)">7</text>
<text x="125.7" y="157.2">12</text>
</g>
<g font-size="1.8" fill="#840084">
<text x="180.2" y="89.8">Label:</text>
<text x="187" y="89.8">Freeze</text>
<text x="225.7" y="140.4" transform="rotate(-90 225.7 140.4)">Ready</text>
<text x="237.1" y="140.5" transform="rotate(-90 237.1 140.5)">Signal</text>
<text x="248.5" y="142.3" transform="rotate(-90 248.5 142.3)">Interlaced</text>
<text x="259.9" y="139.9" transform="rotate(-90 259.9 139.9)">50Hz</text>
<text x="271.4" y="139.9" transform="rotate(-90 271.4 139.9)">60Hz</text>
<text x="162.2" y="146.9">Label:</text>
<text x="169.1" y="146.9">Power</text>
<text x="175.9" y="146.9">On</text>
<text x="225.7" y="147.2" transform="rotate(-90 225.7 147.2)">Label:</text>
<text x="237.1" y="147.4" transform="rotate(-90 237.1 147.4)">Label:</text>
<text x="248.5" y="149.1" transform="rotate(-90 248.5 149.1)">Label:</text>
<text x="259.9" y="146.8" transform="rotate(-90 259.9 146.8)">Label:</text>
<text x="271.4" y="146.8" transform="rotate(-90 271.4 146.8)">Label:</text>
</g>
<g font-size="1.8" fill="#0000c2">
<text x="19" y="105.2">Note:</text>
<text x="25.1" y="105.2">Connector</text>
<text x="35.8" y="105.2">placed</text>
<text x="43.3" y="105.2">on</text>
<text x="46.8" y="105.2">back</text>
<text x="52.4" y="105.2">of</text>
<text x="55.4" y="105.2">board</text>
<text x="77.5" y="102.6">C&amp;K</text>
<text x="77.5" y="105.2">Debounce</text>
<text x="82.8" y="102.6">F0201</text>
<text x="87.8" y="105.2">period</text>
<text x="89.9" y="102.6">is</text>
<text x="92.7" y="102.6">the</text>
<text x="94.9" y="105.2">100ms</text>
<text x="96.8" y="102.6">switch</text>
<text x="103.9" y="102.6">cap</text>
<text x="108.4" y="102.6">part</text>
</g>
</svg>
